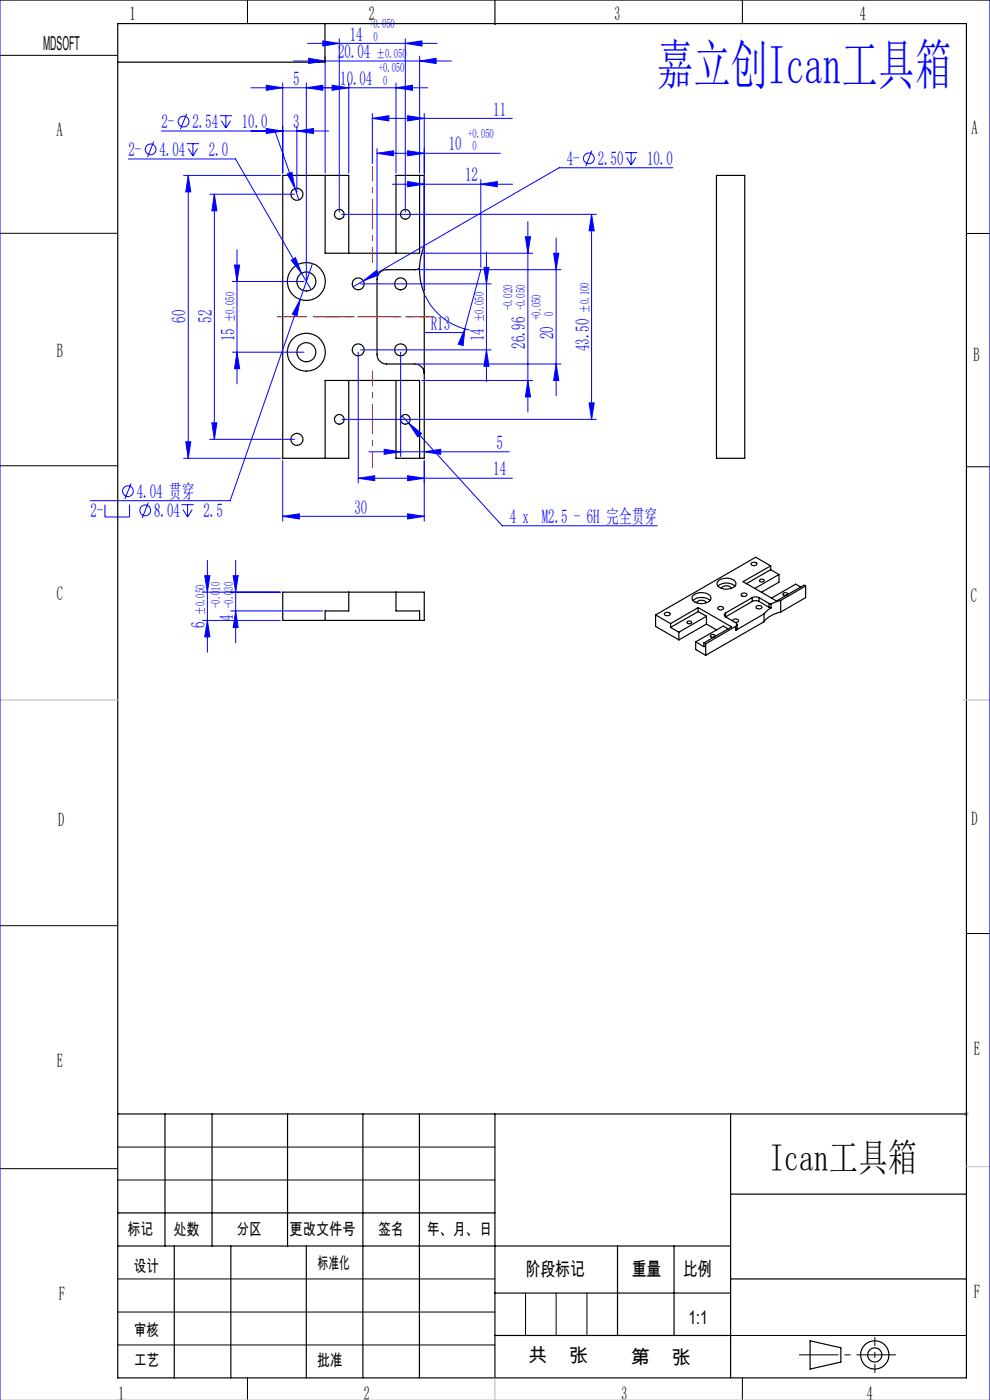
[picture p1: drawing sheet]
<svg xmlns="http://www.w3.org/2000/svg" width="210mm" height="297mm" viewBox="0 0 210 297" stroke-linecap="round" stroke-linejoin="round" font-family="sans-serif">
<g fill="none" stroke="#000" stroke-width=".25">
<path d="M25 5h180v287.3h-180zM68.9 5v8.2h-43.9M105 0v5.2M69 37.2v16.5h20v-16.5M152 37.2h6v60h-6zM74 53.7v-16.5h-14v60h14v-16.5M84 53.7v-16.5h6v15a12.7 12.7 0 0 0-1 4.7M89 56.9l-.8 .3h-6.2a2.05 2.05 0 0 0-2 2v16a2.05 2.05 0 0 0 2 2h6a2.05 2.05 0 0 1 2 2M89 56.9a13.4 13.4 0 0 0 1 5.3v35h-6v-16.5M69 97.2v-16.5h20v16.5M159.3 119.5l.6-.2a.43 .43 0 0 1 .7 .3 .43 .43 0 0 1-.7 .4h-.2a.35 .35 0 0 1-.4-.5zM60 125.6h30v6h-30z"/>
<path d="M74 125.6v4h-5v2M84 125.6v4h5v2M139.1 130.5l3.1 1.8M139.1 130.5v2.4l4.9 2.8M141 130l.5-.1a.43 .43 0 0 1 .7 .4 .43 .43 0 0 1-.7 .3h-.1a.37 .37 0 0 1-.4-.1 .37 .37 0 0 1 0-.5zM142.2 133.1l1.8 1M142.2 132.3v.8M144 134.1v1.6M145.8 131.8h.7a.3 .3 0 0 1 .2 .4 .3 .3 0 0 1-.4 .1h-.3a.28 .28 0 0 1-.2-.1 .28 .28 0 0 1 0-.4zM147 127.4a2.85 2.85 0 0 1 3.6 0M147 126.3a2.66 2.66 0 0 1 3.7 .3 1.24 1.24 0 0 1-1.3 1.4 2.18 2.18 0 0 1-2.6-1.1zM147.6 136.2l1.7 1v-.8"/>
<path d="M147.6 136.2v1.6l2.1 1.2M147.8 127.9a1.22 1.22 0 0 1 2 0M148.1 128.9l7.1 4.1-5.9 3.4M148.1 128.9l-5.9 3.4M148.1 129.7l1.8 1M148.1 128.9v.8M148.1 129.7l-5.9 3.4M149.3 136.4l.4 .2M149.7 136.6v2.4M149.9 130.7v1.7M149.9 132.4l2.1 1.2M149.9 130.7l-5.9 3.4"/>
<path d="M149.9 132.4l-5.9 3.3M151.6 135.1a.38 .38 0 0 0-.1-.5 .38 .38 0 0 0-.5 0 .3 .3 0 0 0-.3 .4 .3 .3 0 0 0 .4 .2l.4-.1M152.3 123.4a2.65 2.65 0 0 1 3.7 .1 1.19 1.19 0 0 1-1.3 1.4 1.91 1.91 0 0 1-2.6-1.2zM152.3 124.4a2.74 2.74 0 0 1 3.6 0M152.3 128.8l.6-.1a.43 .43 0 0 1 .6 .3 .43 .43 0 0 1-.6 .4l-.4-.1a.29 .29 0 0 1-.2-.2 .29 .29 0 0 1 0-.3zM153.1 124.8a1.22 1.22 0 0 1 2 0M153.9 130a.46 .46 0 0 0-.3 .5 .46 .46 0 0 0 .3 .4M153.9 130.9l2.1 1.2a.42 .42 0 0 1 .4 .4 .42 .42 0 0 1-.4 .4M153.9 130v.9M154.5 133.4l-1.1-.6-5.8 3.4M155.4 131.7a.64 .64 0 0 1 .7-.4 .64 .64 0 0 1 .5 .5l-.6 .2M156 132.9l-6.3 3.7"/>
<path d="M156 132.9v.8M156.4 132.5v.8l-.4 .4M157.2 126a.65 .65 0 0 1 .7-.2 .65 .65 0 0 1 .5 .5 .65 .65 0 0 1-.7 .3 .65 .65 0 0 1-.5-.6zM159.6 126.8l.5-.2 .9 .2M159.6 127.6l.5-.2 .9 .2M159.6 126.8l-5.7 3.2M159.6 127.6l-5.7 3.3M159.6 126.8v.8M160.4 128.7a.64 .64 0 0 1 .7-.3 .64 .64 0 0 1 .5 .6l-.5 .2-.3-.1a.32 .32 0 0 1-.4-.1 .32 .32 0 0 1 0-.3zM161 126.8l2.1 1.2M161 127.6l2.1 1.2M161 126.8v.8"/>
<path d="M161.1 123l.6-.1a.3 .3 0 0 1 .4 .3 .3 .3 0 0 1-.4 .2h-.3a.27 .27 0 0 1-.3-.1 .27 .27 0 0 1 0-.3zM162.1 130.2l-6.1 3.5M162.1 130.2v1.7M162.1 131.9l-12.4 7.1M163.1 128l.4 .2M163.1 128.8l.4 .2M163.1 128v.8M163.5 120l-3.2-1.8-21.2 12.3M163.5 120l-5.9 3.4 7.1 4.1 5.8-3.4 .4 .2M163.5 120.9l-5.2 2.9M163.5 120.9l1.7 1M163.5 120v.9"/>
<path d="M163.5 129l-.6 .4-.8 .8M163.5 128.2v.8M165.2 121.9v1.6l-3.7 2.2M165.2 121.9l-5.1 2.9M165.6 127.4l-2.1 .8M165.6 129.9l-1.4 .4-.9 .4-.7 .6-.5 .6M165.6 127.4v2.5M167 126.2a.38 .38 0 0 0-.1-.5 .38 .38 0 0 0-.5 0l-.1 .1a.33 .33 0 0 0-.2 .4 .33 .33 0 0 0 .5 .1h.3M169.8 124.5l-1-.6-5.1 3M170.9 124.3l-5.3 3.1M170.9 124.3v2.5l-5.3 3.1M25 236.3h180"/>
<path d="M35 236.3v28M45 236.3v28M61 236.3v28M77 236.3v56M89 236.3v56M105 236.3v56M155 236.3v56M25 257.3h80M155 253.3h50M25 264.3h130M37 264.3v28M49 264.3v28"/>
<path d="M65 264.3v28M105 274.3h50M131 264.3v19M143 264.3v19M155 271.3h50M105 283.3h50M171.8 284.4l6.6 1.5v3.1l-6.6 1.4z"/>
<circle cx="63" cy="41.2" r="1.28"/>
<circle cx="65" cy="59.7" r="2.02"/>
<circle cx="65" cy="59.7" r="4"/>
<circle cx="72" cy="45.5" r="1.02"/>
<circle cx="86" cy="45.5" r="1.02"/>
<circle cx="65" cy="74.7" r="2.01"/>
<circle cx="65" cy="74.7" r="4"/>
<circle cx="76" cy="60.2" r="1.26"/>
<circle cx="76" cy="74.2" r="1.26"/>
<circle cx="85" cy="60.2" r="1.27"/>
<circle cx="85" cy="74.2" r="1.27"/>
<circle cx="63" cy="93.2" r="1.28"/>
<circle cx="72" cy="89" r="1.02"/>
<circle cx="86" cy="89" r="1.02"/>
<circle cx="185.5" cy="287.4" r="3"/>
<circle cx="185.6" cy="287.4" r="1.5"/>
</g>
<g fill="none" stroke="#00f" stroke-width=".21">
<path d="M0 0v297M53.2 18.6h37.5M56.5 18.1l3.5 .5-3.5 .6zM60 17.6v19.1M62.2 12.9h33.5M65 18.6l3.5-.5v1.1zM65 17.6v41.6M65.3 9.2h27.4M65.5 12.4l3.5 .5-3.5 .6zM68.5 8.7l3.5 .5-3.5 .6zM69 11.9v24.8M70.4 18.1l3.6 .5-3.6 .6z"/>
<path d="M72 8.2v36.8M74 17.6v19.1M84 18.6l3.5-.5v1.1zM84 17.6v19.1M86 9.2l3.5-.5v1.1zM86 8.2v36.8M89 12.9l3.5-.5v1.1zM89 11.9v24.8M210 0v297M27.2 33.7h22.8l14 24.3M32.6 30.1l-1.3 3.2M34.2 27.8h35.5"/>
<path d="M38.9 37.2h20.6M39.6 24.2l-1.3 3.2M39.6 30.5h2.6M39.9 37.2l.6 3.5h-1.1zM39.9 31.5l1 1.6M39.9 37.2v60M40.9 30.5v2.6M41.9 31.5l-1 1.6M46.6 24.5h2.6M47 25.6l.9 1.6M47.9 24.5v2.7M48.9 25.6l-1 1.6"/>
<path d="M56.5 27.3l3.5 .5-3.5 .5zM58.3 27.8l4.3 12.2M60.9 36.9l1-.4 .7 3.5zM63 27.8l3.5-.5v1zM63 26.8v13.9M79 25.1l3.5-.6v1.1zM79 24.1v10.6M79 25.1h29.7M80 32.5l3.5-.5v1.1zM80 31.5v27.2M80 32.5h26.1M83.3 39.1h25.4"/>
<path d="M86.5 38.5l3.5 .6-3.5 .5zM86.5 32l3.5 .5-3.5 .6zM86.5 24.5l3.5 .6-3.5 .5zM90 24.1v37.6M102 39.1l3.5-.6v1.1zM102 38.1v18.6M125.6 32l-1.4 3.2M132.6 32.4h2.6M132.9 33.4l1 1.6M133.9 32.4v2.6M134.9 33.4l-1 1.6M142.7 35.6h-24.1l-41.5 24"/>
<path d="M44.5 41.2h18M45.5 41.2l.5 3.5h-1.1zM45.5 41.2v52M49.3 59.7h15.2M49.7 56.2h1.1l-.5 3.5zM50.3 53v28.5M61.8 55.2l.9-.5 1.3 3.3zM62.6 40l.8 2.4M64 58l2 3.5M66.3 55.9l-2.6 7.6M72.5 45.5h54M77.1 59.6l2.7-2.2 .6 .9z"/>
<path d="M77.1 59.6l-2.2 1.3M88.5 57.2h30.5M89.5 53.7h23.5M102 57.2l-3.4 12.6M102.7 56.7h1l-.5 3.5zM103.2 53.5v27.5M111.4 50.2h1.1l-.5 3.5zM112 47v40.4M117.4 53.7h1.1l-.5 3.5zM118 50.5v33.5M125.5 45.5l.5 3.5h-1zM125.5 45.5v43.5"/>
<path d="M49.3 74.7h15.2M50.3 74.7l.5 3.5h-1.1zM63.7 63.5l-.7 3.5-1-.4zM63.7 63.5l-14.9 42.7h-29.6M76 74.7v27.8M76.5 60.2h27.7M76.5 74.2h27.7M85 74.7v22.1M88.5 77.2h30.5M90.2 62.7a13.1 13.1 0 0 0 9.4 7.3M98.6 69.8l-.4 3.5-1-.3zM98.6 69.8l-.2 .8h-8.4"/>
<path d="M103.2 74.2l.5 3.5h-1zM118 77.2l.5 3.5h-1.1zM38.9 97.2h20.6M39.4 93.7h1.1l-.6 3.5zM44.5 93.2h18M44.9 89.7h1.1l-.5 3.5zM60 97.7v12.9M72.5 89h54M78.2 95.8h29.8M81.5 95.3l3.5 .5-3.5 .6zM85.3 88.2l1.4 1.5M86.7 89.7l2.7 2.3-.8 .7z"/>
<path d="M86.7 89.7l19.8 21.8h32.9M89.5 80.7h23.5M90 95.8l3.5-.5v1.1zM90 97.7v12.9M112 80.7l.5 3.5h-1.1zM125 85.5h1l-.5 3.5zM22.3 107.1v2.6h5.2v-2.6M27.8 102.6l-1.3 3.2M31.5 106.6l-1.3 3.3M38.5 107.1h2.6M38.8 108.1l1 1.6M39.8 107.1v2.6"/>
<path d="M40.8 108.1l-1 1.6M44 118.9v19.5M50 118.9v17.4M60 109.5l3.5-.5v1.1zM60 109.5h30M76 101.5l3.5-.6v1.1zM76 101.5h32.7M86.5 109l3.5 .5-3.5 .6zM86.5 100.9l3.5 .6-3.5 .5zM43 125.6h16.5M43 131.6h16.5M43.4 122.1h1.1l-.5 3.5z"/>
<path d="M44 131.6l.5 3.5h-1.1zM49 129.6h19.5M49.5 122.1h1l-.5 3.5zM50 129.6l.5 3.5h-1z"/>
<circle cx="31.9" cy="31.7" r="1.15"/>
<circle cx="38.9" cy="25.8" r="1.14"/>
<circle cx="124.9" cy="33.6" r="1.15"/>
<circle cx="27.1" cy="104.2" r="1.15"/>
<circle cx="30.8" cy="108.3" r="1.15"/>
</g>
<path d="M204.5 236.3h1M204.6 236l.8 .7M205 235.8v1M205.4 236l-.8 .7M205 247.5h5M0 297h210" fill="none" stroke="#c0c0c0" stroke-width=".21"/>
<path d="M58 67.2h18" fill="none" stroke="#f00" stroke-width=".21" stroke-dasharray="6.3 1.3 1.3 1.3" stroke-dashoffset="-.7" stroke-linecap="butt"/>
<path d="M82 67.2h10" fill="none" stroke="#f00" stroke-width=".21" stroke-dasharray="6.3 1.3 1.3 1.3" stroke-dashoffset="3.3" stroke-linecap="butt"/>
<path d="M91 67.2h-24" fill="none" stroke="#f00" stroke-width=".21" stroke-dasharray="6.3 1.3 1.3 1.3" stroke-dashoffset="1.3" stroke-linecap="butt"/>
<path d="M79 55.7v-20.5M79 99.2v-20.5" fill="none" stroke="#f00" stroke-width=".21" stroke-dasharray="6.3 1.3 1.3 1.3" stroke-dashoffset="3.1" stroke-linecap="butt"/>
<path d="M169.5 287.4h20.5" fill="none" stroke="#000" stroke-width=".21" stroke-dasharray="30.5 1.3 1.3 1.3" stroke-dashoffset="22.1" stroke-linecap="butt"/>
<path d="M185.6 283.6v7.6" fill="none" stroke="#000" stroke-width=".21" stroke-dasharray="30.5 1.3 1.3 1.3" stroke-dashoffset="28.6" stroke-linecap="butt"/>
<g fill="none" stroke="#000" stroke-width=".21">
<path d="M0 0h210M0 11.7h25M52.5 0v5M157.5 0v5M0 49.5h25M205 49.5h5M0 98.8h25M205 99h5M0 196.4h25M205 198h5M0 247.9h25M25 243.3h80"/>
<path d="M25 250.3h80M25 278.3h80M25 271.3h80M111.5 274.3v9M118 274.3v9M124.5 274.3v9M25 285.3h80M52.5 292.3v4.7M155 283.3h50M157.5 292.3v4.7"/>
</g>
<path d="M0 148.5h25M204.3 148.5h5.7M105 292.3v4.7" fill="none" stroke="#c0c0c0" stroke-width=".25"/>
<g fill="#00f">
<path d="M102 39.1l3.5-.6v1.1zM86.5 38.5l3.5 .6-3.5 .5z"/>
<path d="M56.5 27.3l3.5 .5-3.5 .5zM63 27.8l3.5-.5v1zM56.5 18.1l3.5 .5-3.5 .6zM65 18.6l3.5-.5v1.1zM68.5 8.7l3.5 .5-3.5 .6zM86 9.2l3.5-.5v1.1zM60 109.5l3.5-.5v1.1zM86.5 109l3.5 .5-3.5 .6zM98.6 69.8l-1.4 3.2 1 .3zM60.9 36.9l1.7 3.1-.7-3.5zM63.7 63.5l-1.7 3.1 1 .4zM61.8 55.2l2.2 2.8-1.3-3.3zM77.1 59.6l3.3-1.3-.6-.9zM86.7 89.7l1.9 3 .8-.7z"/>
<path d="M65.5 12.4l3.5 .5-3.5 .6zM89 12.9l3.5-.5v1.1z"/>
<path d="M39.4 93.7h1.1l-.6 3.5zM39.9 37.2l.6 3.5h-1.1z"/>
<path d="M45.5 41.2l.5 3.5h-1.1zM44.9 89.7h1.1l-.5 3.5zM49.7 56.2h1.1l-.5 3.5zM50.3 74.7l.5 3.5h-1.1zM102.7 56.7h1l-.5 3.5zM103.2 74.2l.5 3.5h-1zM117.4 53.7h1.1l-.5 3.5zM118 77.2l.5 3.5h-1.1zM125.5 45.5l.5 3.5h-1zM125 85.5h1l-.5 3.5zM111.4 50.2h1.1l-.5 3.5zM112 80.7l.5 3.5h-1.1zM43.4 122.1h1.1l-.5 3.5zM44 131.6l.5 3.5h-1.1zM49.5 122.1h1l-.5 3.5zM50 129.6l.5 3.5h-1z"/>
<path d="M80 32.5l3.5-.5v1.1zM86.5 32l3.5 .5-3.5 .6zM79 25.1l3.5-.6v1.1zM86.5 24.5l3.5 .6-3.5 .5zM70.4 18.1l3.6 .5-3.6 .6zM84 18.6l3.5-.5v1.1zM81.5 95.3l3.5 .5-3.5 .6zM90 95.8l3.5-.5v1.1zM76 101.5l3.5-.6v1.1zM86.5 100.9l3.5 .6-3.5 .5z"/>
</g>
<text font-size="11.6" fill="#00f" x="139.4" y="17.9">嘉立创Ican工具箱</text>
<text font-size="8.1" x="163.2" y="248.3">Ican工具箱</text>
<g font-size="4.1">
<text x="27.5" y="4.3">1</text>
<text x="78.3" y="4.3">2</text>
<text x="130.3" y="4.3">3</text>
<text x="182.4" y="4.3">4</text>
<text x="9.1" y="10.5">MDSOFT</text>
<text x="12" y="28.8">A</text>
<text x="206.1" y="28.4">A</text>
<text x="12.1" y="75.8">B</text>
<text x="206.5" y="76.5">B</text>
<text x="12" y="127.4">C</text>
<text x="205.9" y="127.7">C</text>
<text x="12.3" y="175.3">D</text>
<text x="206.1" y="175.1">D</text>
<text x="12" y="226.5">E</text>
<text x="206.6" y="223.9">E</text>
<text x="12.5" y="275.7">F</text>
<text x="111.5" y="270.7">阶段标记</text>
<text x="134" y="270.7">重量</text>
<text x="144.9" y="270.7">比例</text>
<text x="206.6" y="275.3">F</text>
<text x="146" y="280.8">1:1</text>
<text x="112.1" y="288.8">共</text>
<text x="120.7" y="288.8">张</text>
<text x="133.8" y="289.3">第</text>
<text x="142.5" y="289.3">张</text>
<text x="25.1" y="297">1</text>
<text x="77.2" y="297">2</text>
<text x="131.9" y="297">3</text>
<text x="183.8" y="297">4</text>
</g>
<g font-size="4.1" fill="#00f">
<text x="74.2" y="8.6">14</text>
<text x="71.7" y="12.3">20.04</text>
<text x="62.2" y="18">5</text>
<text x="72.2" y="18">10.04</text>
<text x="34.2" y="27.2">2-</text>
<text x="40.8" y="27.2">2.54</text>
<text x="51.3" y="27.2">10.0</text>
<text x="62.2" y="27.2">3</text>
<text x="104.6" y="24.5">11</text>
<text x="27.2" y="33.1">2-</text>
<text x="33.8" y="33.1">4.04</text>
<text x="44.3" y="33.1">2.0</text>
<text x="95.2" y="31.9">10</text>
<text x="120.2" y="35">4-</text>
<text x="126.8" y="35">2.50</text>
<text x="137.3" y="35">10.0</text>
<text x="98.6" y="38.5">12</text>
<text x="39.4" y="68.5" transform="rotate(-90 39.4 68.5)">60</text>
<text x="44.9" y="68.5" transform="rotate(-90 44.9 68.5)">52</text>
<text x="91.4" y="70">R13</text>
<text x="117.4" y="72" transform="rotate(-90 117.4 72)">20</text>
<text x="49.7" y="72.4" transform="rotate(-90 49.7 72.4)">15</text>
<text x="102.6" y="72.4" transform="rotate(-90 102.6 72.4)">14</text>
<text x="111.4" y="74" transform="rotate(-90 111.4 74)">26.96</text>
<text x="124.9" y="74.5" transform="rotate(-90 124.9 74.5)">43.50</text>
<text x="105.3" y="95.2">5</text>
<text x="104.6" y="100.9">14</text>
<text x="29" y="105.6">4.04 贯穿</text>
<text x="19.2" y="109.7">2-</text>
<text x="32.7" y="109.7">8.04</text>
<text x="43.2" y="109.7">2.5</text>
<text x="75.2" y="109">30</text>
<text x="108.1" y="111">4 x M2.5 - 6H 完全贯穿</text>
<text x="49.4" y="131.7" transform="rotate(-90 49.4 131.7)">4</text>
<text x="43.4" y="133.2" transform="rotate(-90 43.4 133.2)">6</text>
</g>
<g font-size="3.5">
<text x="27.1" y="262">标记</text>
<text x="36.9" y="262">处数</text>
<text x="50.2" y="262">分区</text>
<text x="61.4" y="262">更改文件号</text>
<text x="80.3" y="262">签名</text>
<text x="90.5" y="262">年、月、日</text>
<text x="28.4" y="269.8">设计</text>
<text x="67.4" y="269.2">标准化</text>
<text x="28.5" y="283.4">审核</text>
<text x="28.5" y="289.7">工艺</text>
<text x="67.3" y="289.7">批准</text>
</g>
<g font-size="2.7" fill="#00f">
<text x="78.3" y="5.9">+0.050</text>
<text x="79.2" y="8.6">0</text>
<text x="79.9" y="12.3">±0.050</text>
<text x="80.3" y="15.3">+0.050</text>
<text x="81.3" y="18">0</text>
<text x="99.3" y="29.2">+0.050</text>
<text x="100.2" y="31.9">0</text>
<text x="108.7" y="65.9" transform="rotate(-90 108.7 65.9)">-0.020</text>
<text x="111.4" y="65.9" transform="rotate(-90 111.4 65.9)">-0.050</text>
<text x="49.7" y="68.4" transform="rotate(-90 49.7 68.4)">±0.050</text>
<text x="102.6" y="68.4" transform="rotate(-90 102.6 68.4)">±0.050</text>
<text x="114.7" y="67.9" transform="rotate(-90 114.7 67.9)">+0.050</text>
<text x="117.4" y="67" transform="rotate(-90 117.4 67)">0</text>
<text x="124.9" y="66.3" transform="rotate(-90 124.9 66.3)">±0.100</text>
<text x="43.4" y="130.4" transform="rotate(-90 43.4 130.4)">±0.050</text>
<text x="46.7" y="129" transform="rotate(-90 46.7 129)">-0.010</text>
<text x="49.4" y="129" transform="rotate(-90 49.4 129)">-0.030</text>
</g>
</svg>
